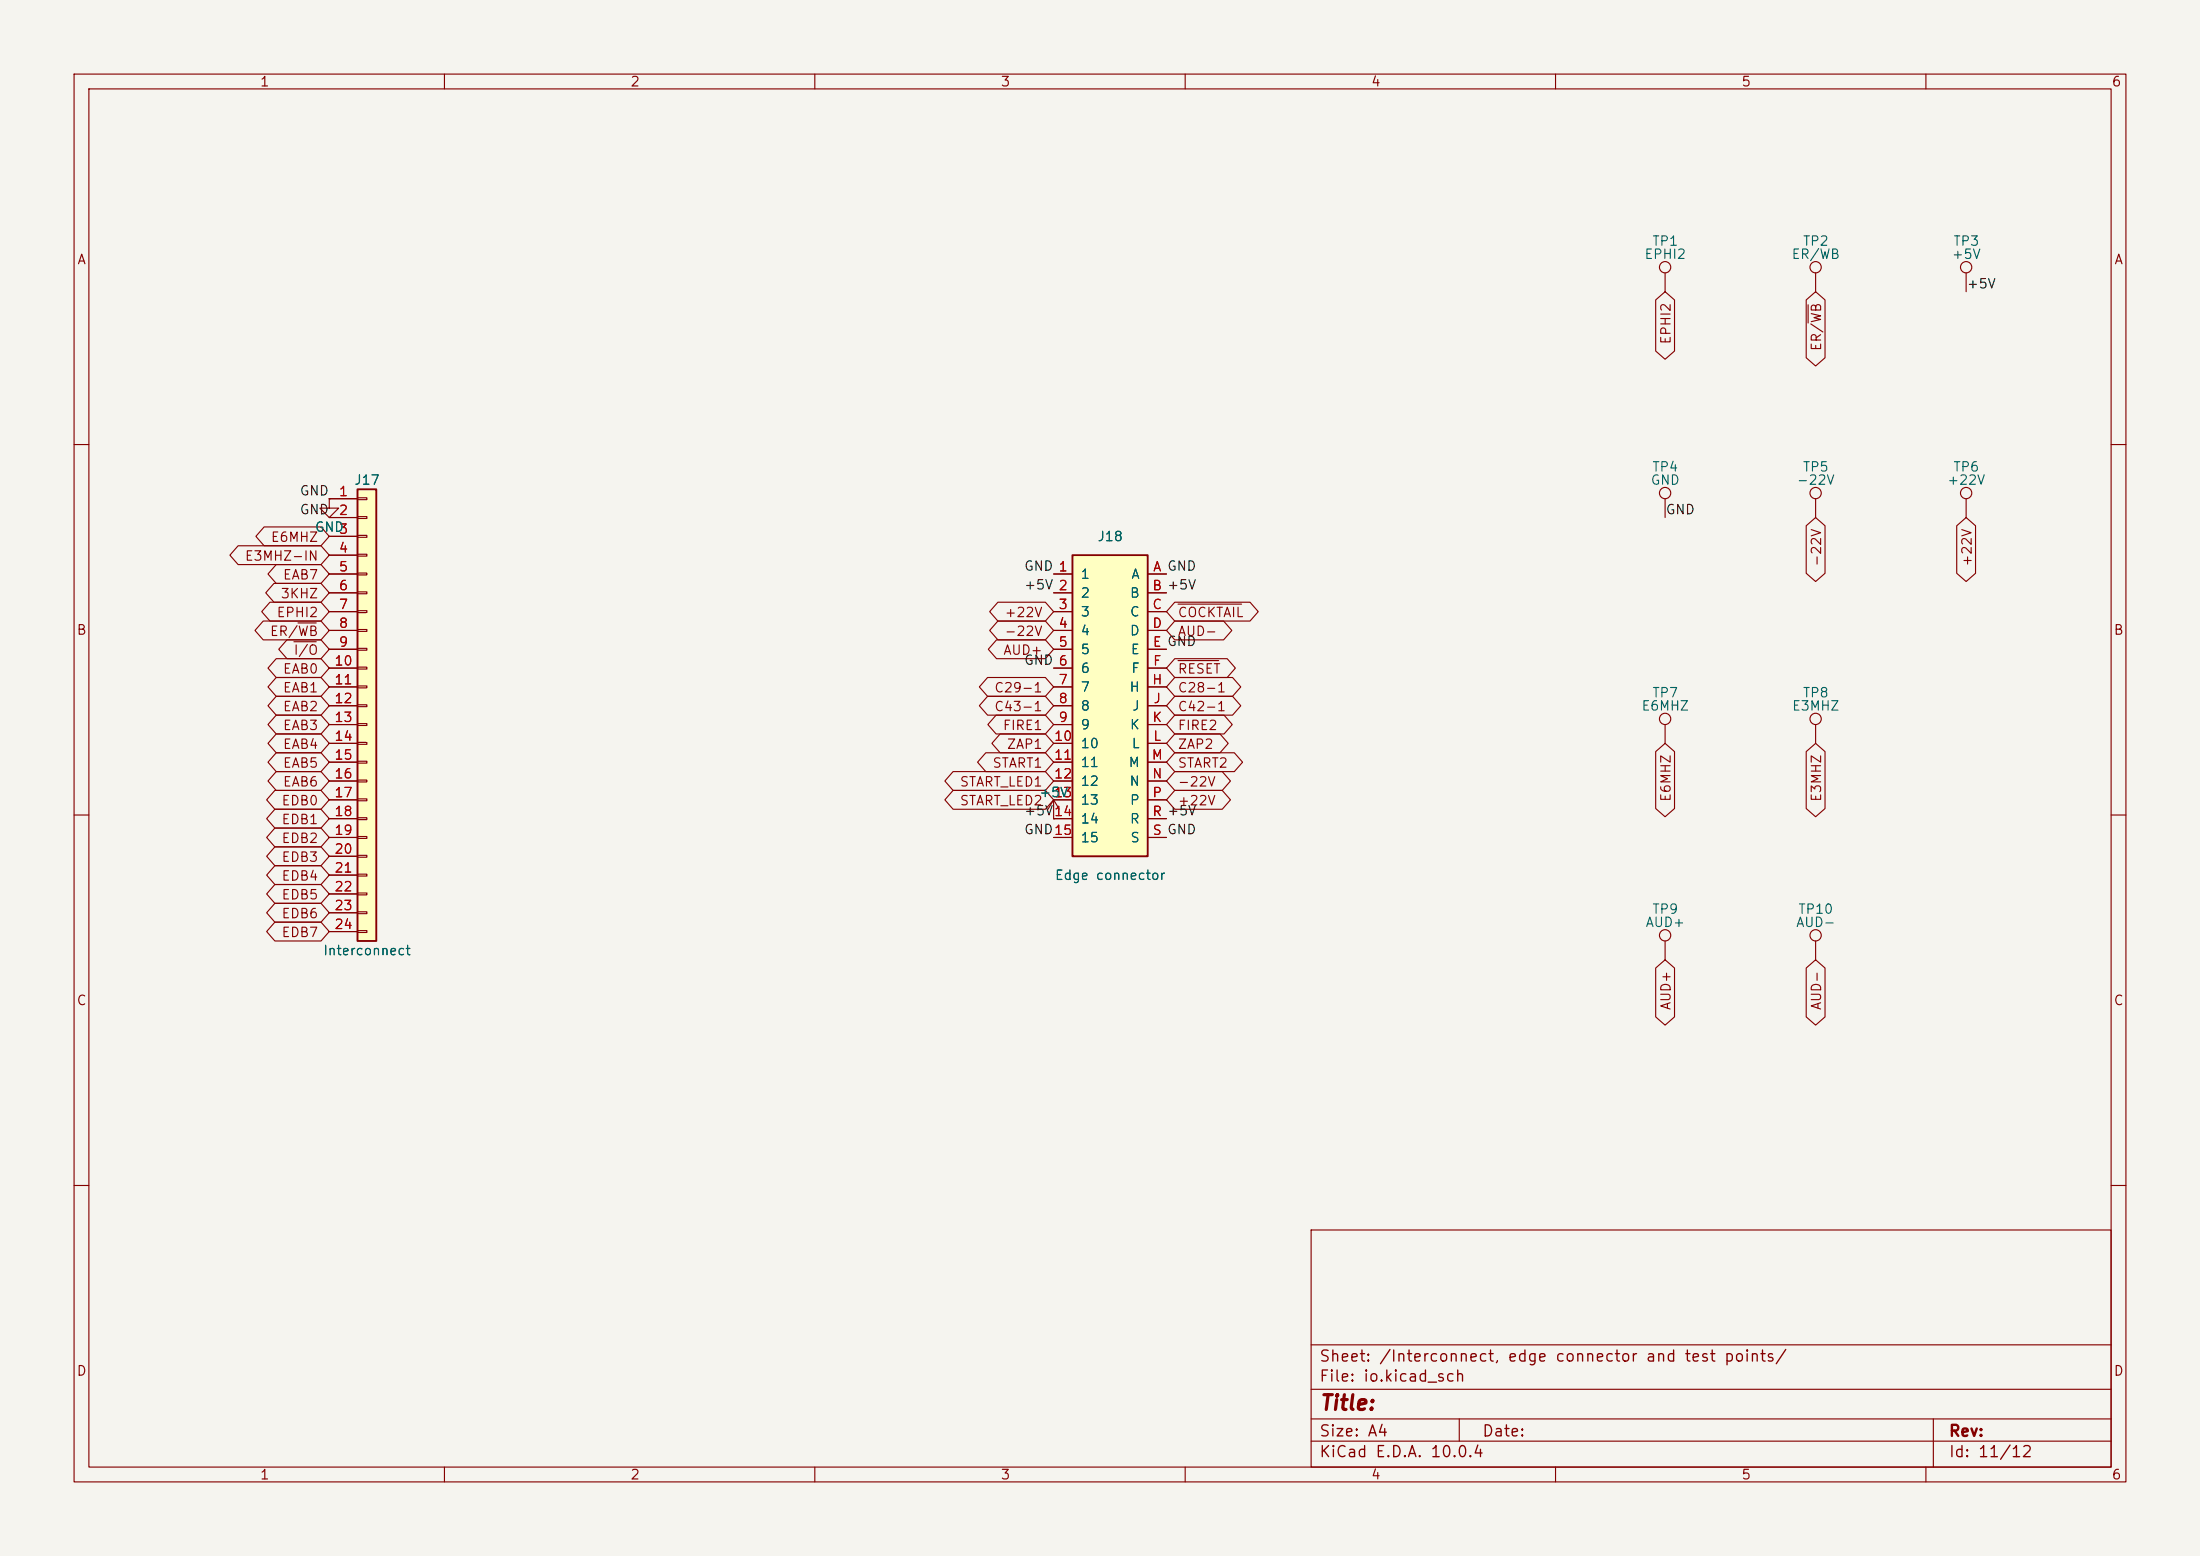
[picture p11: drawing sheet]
<svg xmlns="http://www.w3.org/2000/svg" width="297mm" height="210mm" viewBox="0 0 297 210" stroke-linecap="round" stroke-linejoin="round" font-family="sans-serif">
<path d="M0 0h297v210h-297z" fill="#f5f4ef" stroke="#f5f4ef" stroke-width=".14"/>
<g fill="none" stroke="#840000" stroke-width=".15">
<path d="M10 10h277v190h-277zM12 12h273v186h-273zM60 10v2M110 10v2M160 10v2M210 10v2M260 10v2M10 60h2M285 60h2M10 110h2M285 110h2M10 160h2"/>
<path d="M177 166h108v32h-108zM285 160h2M60 198v2M110 198v2M160 198v2M177 194.5h108M177 191.5h108M177 187.5h108M177 181.5h108M197 191.5v3M210 198v2M260 198v2"/>
<path d="M261 191.5v6.5"/>
</g>
<path d="M144.8 74.9h10.1v40.7h-10.1z" fill="#ffffc2"/>
<path d="M144.8 74.9h10.1v40.7h-10.1z" fill="none" stroke="#840000" stroke-width=".25"/>
<g fill="none" stroke="#840000" stroke-width=".15">
<path d="M44.4 67.3v1.3h1.3l-1.3 1.3-1.2-1.3h1.2M44.4 67.3h.1M142.2 77.5h2.6M154.9 77.5h2.6M142.2 80h2.6M142.2 82.6h2.6M142.2 85.1h2.6M142.2 87.6h2.6M142.2 90.2h2.6M142.2 92.7h2.6M142.2 95.3h2.6M142.2 97.8h2.6"/>
<path d="M154.9 80h2.6M154.9 82.6h2.6M154.9 85.1h2.6M154.9 87.6h2.6M154.9 90.2h2.6M154.9 92.7h2.6M154.9 95.3h2.6M154.9 97.8h2.6M142.2 100.3h2.6M142.2 102.9h2.6M142.2 105.4h2.6M142.2 108h2.6"/>
<path d="M142.2 110.5h2.6M142.2 113h2.6M154.9 100.3h2.6M154.9 102.9h2.6M154.9 105.4h2.6M154.9 108h2.6M154.9 110.5h2.6M154.9 113h2.6"/>
</g>
<path d="M48.3 66h2.5v61h-2.5z" fill="#ffffc2"/>
<path d="M48.3 66h2.5v61h-2.5z" fill="none" stroke="#840000" stroke-width=".25"/>
<g fill="none" stroke="#840000" stroke-width=".15">
<path d="M224.8 36.8v2.6M245.1 36.8v2.6M265.4 36.8v2.6M223.5 40.5l1.3-1.1 1.3 1.1v6.9l-1.3 1.1-1.3-1.1zM243.8 40.5l1.3-1.1 1.3 1.1v7.8l-1.3 1.1-1.3-1.1zM244.1 41.1v2.5M32.1 73.7h11.2l1.1 1.2-1.1 1.3h-11.2l-1.1-1.3zM35.7 71.1h7.6l1.1 1.3-1.1 1.3h-7.6l-1.2-1.3zM37 78.7h6.3l1.1 1.3-1.1 1.3h-6.3l-1.1-1.3zM37.3 76.2h6l1.1 1.3-1.1 1.2h-6l-1.1-1.2zM44.4 67.3h.1M44.4 67.3h3.9"/>
<path d="M44.4 69.9h3.9M44.4 72.4h3.9M44.4 74.9h3.9M44.4 77.5h3.9M48.3 67.2h1.2v.2h-1.2zM48.3 69.7h1.2v.3h-1.2zM48.3 72.3h1.2v.2h-1.2zM48.3 74.8h1.2v.3h-1.2zM48.3 77.3h1.2v.3h-1.2zM48.3 79.9h1.2v.2h-1.2zM142.2 77.5h2.6M154.9 77.5h2.6"/>
<path d="M224.8 67.3v2.6M243.8 71l1.3-1.1 1.3 1.1v6.4l-1.3 1.1-1.3-1.1zM245.1 67.3v2.6M264.2 71l1.2-1.1 1.3 1.1v6.4l-1.3 1.1-1.2-1.1zM265.4 67.3v2.6M35.5 83.8h7.8l1.1 1.3-1.1 1.3h-7.8l-1.1-1.3zM36.4 81.3h6.9l1.1 1.3-1.1 1.2h-6.9l-1.1-1.2zM37.3 88.9h6l1.1 1.3-1.1 1.2h-6l-1.1-1.2zM37.3 91.4h6l1.1 1.3-1.1 1.3h-6l-1.1-1.3zM37.3 94h6l1.1 1.3-1.1 1.2h-6l-1.1-1.2zM37.3 96.5h6l1.1 1.3-1.1 1.3h-6l-1.1-1.3zM37.3 99.1h6l1.1 1.2-1.1 1.3h-6l-1.1-1.3z"/>
<path d="M38.7 86.4h4.6l1.1 1.2-1.1 1.3h-4.6l-1.1-1.3zM39.7 86.6h3M40.2 84.1h2.5M44.4 80h3.9M44.4 82.6h3.9M44.4 85.1h3.9M44.4 87.6h3.9M44.4 90.2h3.9M44.4 92.7h3.9M44.4 95.3h3.9M44.4 97.8h3.9M48.3 82.4h1.2v.3h-1.2z"/>
<path d="M48.3 85h1.2v.2h-1.2zM48.3 87.5h1.2v.3h-1.2zM48.3 90h1.2v.3h-1.2zM48.3 92.6h1.2v.2h-1.2zM48.3 95.1h1.2v.3h-1.2zM48.3 97.7h1.2v.2h-1.2zM133.3 91.4h7.8l1.1 1.3-1.1 1.3h-7.8l-1.1-1.3zM133.3 94h7.8l1.1 1.3-1.1 1.2h-7.8l-1.1-1.2zM134.5 96.5h6.6l1.1 1.3-1.1 1.3h-6.6l-1.1-1.3zM134.5 86.4h6.6l1.1 1.2-1.1 1.3h-6.6l-1.1-1.3zM134.7 81.3h6.4l1.1 1.3-1.1 1.2h-6.4l-1.1-1.2zM134.7 83.8h6.4l1.1 1.3-1.1 1.3h-6.4l-1.1-1.3z"/>
<path d="M135 99.1h6.1l1.1 1.2-1.1 1.3h-6.1l-1.1-1.3zM142.2 80h2.6M142.2 82.6h2.6M142.2 85.1h2.6M142.2 87.6h2.6M142.2 90.2h2.6M142.2 92.7h2.6M142.2 95.3h2.6M142.2 97.8h2.6M154.9 80h2.6M154.9 82.6h2.6M154.9 85.1h2.6"/>
<path d="M154.9 87.6h2.6M154.9 90.2h2.6M154.9 92.7h2.6M154.9 95.3h2.6M154.9 97.8h2.6M158.6 83.8h6.6l1.1 1.3-1.1 1.3h-6.6l-1.1-1.3zM158.6 88.9h7.1l1.1 1.3-1.1 1.2h-7.1l-1.1-1.2zM158.6 96.5h6.6l1.2 1.3-1.2 1.3h-6.6l-1.1-1.3zM158.6 91.4h7.8l1.1 1.3-1.1 1.3h-7.8l-1.1-1.3zM158.6 94h7.8l1.1 1.3-1.1 1.2h-7.8l-1.1-1.2zM158.6 99.1h6.1l1.1 1.2-1.1 1.3h-6.1l-1.1-1.3zM158.6 81.3h10.2l1.1 1.3-1.1 1.2h-10.2l-1.1-1.2z"/>
<path d="M159 89.2h5.5M159 81.5h8.6M224.8 97.8v2.5M245.1 97.8v2.5M37.1 109.2h6.2l1.1 1.3-1.1 1.3h-6.2l-1.1-1.3zM37.1 106.7h6.2l1.1 1.3-1.1 1.2h-6.2l-1.1-1.2zM37.1 119.4h6.2l1.1 1.3-1.1 1.2h-6.2l-1.1-1.2zM37.1 116.8h6.2l1.1 1.3-1.1 1.3h-6.2l-1.1-1.3zM37.1 114.3h6.2l1.1 1.3-1.1 1.2h-6.2l-1.1-1.2zM37.1 111.8h6.2l1.1 1.2-1.1 1.3h-6.2l-1.1-1.3zM37.3 101.6h6l1.1 1.3-1.1 1.2h-6l-1.1-1.2zM37.3 104.1h6l1.1 1.3-1.1 1.3h-6l-1.1-1.3z"/>
<path d="M44.4 100.3h3.9M44.4 102.9h3.9M44.4 105.4h3.9M44.4 108h3.9M44.4 110.5h3.9M44.4 113h3.9M44.4 115.6h3.9M44.4 118.1h3.9M48.3 100.2h1.2v.3h-1.2zM48.3 102.7h1.2v.3h-1.2zM48.3 105.3h1.2v.2h-1.2zM48.3 107.8h1.2v.3h-1.2z"/>
<path d="M48.3 110.4h1.2v.2h-1.2zM48.3 112.9h1.2v.3h-1.2zM48.3 115.4h1.2v.3h-1.2zM48.3 118h1.2v.2h-1.2zM128.7 104.1h12.4l1.1 1.3-1.1 1.3h-12.4l-1.1-1.3zM128.7 106.7h12.4l1.1 1.3-1.1 1.2h-12.4l-1.1-1.2zM133.1 101.6h8l1.1 1.3-1.1 1.2h-8l-1.1-1.2zM142.2 110.5h.1M142.2 100.3h2.6M142.2 102.9h2.6M142.2 105.4h2.6M142.2 108h2.6"/>
<path d="M142.2 110.5h2.6M142.2 113h2.6M142.2 108l-.7 1.2M142.2 108l.8 1.2M142.2 108v2.5M154.9 100.3h2.6M154.9 102.9h2.6M154.9 105.4h2.6M154.9 108h2.6M154.9 110.5h2.6M154.9 113h2.6M158.6 104.1h6.4l1.1 1.3-1.1 1.3h-6.4l-1.1-1.3z"/>
<path d="M158.6 106.7h6.4l1.1 1.3-1.1 1.2h-6.4l-1.1-1.2zM158.6 101.6h8l1.1 1.3-1.1 1.2h-8l-1.1-1.2zM223.5 101.4l1.3-1.1 1.3 1.1v7.7l-1.3 1.1-1.3-1.1zM243.8 101.4l1.3-1.1 1.3 1.1v7.7l-1.3 1.1-1.3-1.1zM37.1 124.5h6.2l1.1 1.2-1.1 1.3h-6.2l-1.1-1.3zM37.1 121.9h6.2l1.1 1.3-1.1 1.3h-6.2l-1.1-1.3zM44.4 120.7h3.9M44.4 123.2h3.9M44.4 125.7h3.9M48.3 120.5h1.2v.3h-1.2zM48.3 123.1h1.2v.2h-1.2zM48.3 125.6h1.2v.3h-1.2z"/>
<path d="M223.5 130.7l1.3-1.2 1.3 1.2v6.5l-1.3 1.2-1.3-1.2zM224.8 127v2.5M243.8 130.7l1.3-1.2 1.3 1.2v6.5l-1.3 1.2-1.3-1.2zM245.1 127v2.5"/>
<circle cx="224.8" cy="36.1" r=".76"/>
<circle cx="245.1" cy="36.1" r=".76"/>
<circle cx="265.4" cy="36.1" r=".76"/>
<circle cx="224.8" cy="66.5" r=".76"/>
<circle cx="245.1" cy="66.5" r=".76"/>
<circle cx="265.4" cy="66.5" r=".76"/>
<circle cx="224.8" cy="97" r=".76"/>
<circle cx="245.1" cy="97" r=".76"/>
<circle cx="224.8" cy="126.2" r=".76"/>
<circle cx="245.1" cy="126.2" r=".76"/>
</g>
<text font-size="2" fill="#840000" x="178" y="190.8">Title:</text>
<g font-size="1.5" fill="#840000">
<text x="178" y="184.2">Sheet: /Interconnect, edge connector and test points/</text>
<text x="178" y="186.9">File: io.kicad_sch</text>
<text x="178" y="197.1">KiCad E.D.A. 10.0.4</text>
<text x="178" y="194.3">Size: A4</text>
<text x="200" y="194.3">Date:</text>
<text x="263" y="194.3">Rev:</text>
<text x="263" y="197.1">Id: 11/12</text>
</g>
<g font-size="1.3" fill="#840000">
<text x="35" y="12">1</text>
<text x="85" y="12">2</text>
<text x="135" y="12">3</text>
<text x="185" y="12">4</text>
<text x="235" y="12">5</text>
<text x="285" y="12">6</text>
<text x="10.3" y="36">A</text>
<text x="285.3" y="36">A</text>
<text x="225.9" y="46.6" transform="rotate(-90 225.9 46.6)">EPHI2</text>
<text x="246.2" y="47.5" transform="rotate(-90 246.2 47.5)">ER/WB</text>
<text x="33" y="76">E3MHZ-IN</text>
<text x="36.5" y="73.5">E6MHZ</text>
<text x="246.2" y="76.6" transform="rotate(-90 246.2 76.6)">-22V</text>
<text x="266.5" y="76.6" transform="rotate(-90 266.5 76.6)">+22V</text>
<text x="37.3" y="83.6">EPHI2</text>
<text x="37.8" y="81.1">3KHZ</text>
<text x="38.1" y="78.5">EAB7</text>
<text x="135.5" y="83.6">+22V</text>
<text x="158.9" y="83.6">COCKTAIL</text>
<text x="10.3" y="86">B</text>
<text x="36.3" y="86.2">ER/WB</text>
<text x="39.6" y="88.7">I/O</text>
<text x="135.3" y="88.7">AUD+</text>
<text x="135.5" y="86.2">-22V</text>
<text x="158.9" y="86.2">AUD-</text>
<text x="285.3" y="86">B</text>
<text x="38.1" y="91.2">EAB0</text>
<text x="38.1" y="93.8">EAB1</text>
<text x="134.1" y="93.8">C29-1</text>
<text x="158.9" y="91.2">RESET</text>
<text x="158.9" y="93.8">C28-1</text>
<text x="38.1" y="96.3">EAB2</text>
<text x="38.1" y="98.9">EAB3</text>
<text x="38.1" y="101.4">EAB4</text>
<text x="134.1" y="96.3">C43-1</text>
<text x="135.3" y="98.9">FIRE1</text>
<text x="135.8" y="101.4">ZAP1</text>
<text x="158.9" y="98.9">FIRE2</text>
<text x="158.9" y="96.3">C42-1</text>
<text x="158.9" y="101.4">ZAP2</text>
<text x="38.1" y="103.9">EAB5</text>
<text x="38.1" y="106.5">EAB6</text>
<text x="129.5" y="106.5">START_LED1</text>
<text x="133.9" y="103.9">START1</text>
<text x="158.9" y="106.5">-22V</text>
<text x="158.9" y="103.9">START2</text>
<text x="37.9" y="111.6">EDB1</text>
<text x="37.9" y="109">EDB0</text>
<text x="129.5" y="109">START_LED2</text>
<text x="158.9" y="109">+22V</text>
<text x="225.9" y="108.3" transform="rotate(-90 225.9 108.3)">E6MHZ</text>
<text x="246.2" y="108.3" transform="rotate(-90 246.2 108.3)">E3MHZ</text>
<text x="37.9" y="119.2">EDB4</text>
<text x="37.9" y="116.6">EDB3</text>
<text x="37.9" y="114.1">EDB2</text>
<text x="37.9" y="124.3">EDB6</text>
<text x="37.9" y="121.7">EDB5</text>
<text x="37.9" y="126.8">EDB7</text>
<text x="10.3" y="136">C</text>
<text x="225.9" y="136.4" transform="rotate(-90 225.9 136.4)">AUD+</text>
<text x="246.2" y="136.4" transform="rotate(-90 246.2 136.4)">AUD-</text>
<text x="285.3" y="136">C</text>
<text x="10.3" y="186">D</text>
<text x="285.3" y="186">D</text>
<text x="35" y="200">1</text>
<text x="85" y="200">2</text>
<text x="135" y="200">3</text>
<text x="185" y="200">4</text>
<text x="235" y="200">5</text>
<text x="285" y="200">6</text>
</g>
<g font-size="1.3" fill="#006464">
<text x="221.9" y="35.3">EPHI2</text>
<text x="223" y="33.5">TP1</text>
<text x="241.8" y="35.3">ER/WB</text>
<text x="243.3" y="33.5">TP2</text>
<text x="263.4" y="35.3">+5V</text>
<text x="263.6" y="33.5">TP3</text>
<text x="47.7" y="65.7">J17</text>
<text x="222.8" y="65.7">GND</text>
<text x="223" y="64">TP4</text>
<text x="242.5" y="65.7">-22V</text>
<text x="243.3" y="64">TP5</text>
<text x="262.8" y="65.7">+22V</text>
<text x="263.6" y="64">TP6</text>
<text x="42.4" y="72.1">GND</text>
<text x="148.1" y="73.4">J18</text>
<text x="145.8" y="78.4">1</text>
<text x="145.8" y="81">2</text>
<text x="145.8" y="83.5">3</text>
<text x="152.5" y="81">B</text>
<text x="152.5" y="83.5">C</text>
<text x="152.6" y="78.4">A</text>
<text x="145.8" y="86.1">4</text>
<text x="145.8" y="88.6">5</text>
<text x="152.5" y="86.1">D</text>
<text x="152.6" y="88.6">E</text>
<text x="145.8" y="91.1">6</text>
<text x="145.8" y="93.7">7</text>
<text x="152.4" y="93.7">H</text>
<text x="152.6" y="91.1">F</text>
<text x="223" y="94.4">TP7</text>
<text x="243.3" y="94.4">TP8</text>
<text x="145.8" y="96.2">8</text>
<text x="145.8" y="98.8">9</text>
<text x="145.8" y="101.3">10</text>
<text x="152.5" y="98.8">K</text>
<text x="152.7" y="101.3">L</text>
<text x="152.8" y="96.2">J</text>
<text x="221.5" y="96.2">E6MHZ</text>
<text x="241.8" y="96.2">E3MHZ</text>
<text x="140.2" y="107.9">+5V</text>
<text x="145.8" y="103.8">11</text>
<text x="145.8" y="106.4">12</text>
<text x="152.3" y="103.8">M</text>
<text x="152.4" y="106.4">N</text>
<text x="145.8" y="108.9">13</text>
<text x="145.8" y="111.5">14</text>
<text x="152.5" y="108.9">P</text>
<text x="152.5" y="111.5">R</text>
<text x="142.3" y="119.1">Edge connector</text>
<text x="145.8" y="114">15</text>
<text x="152.5" y="114">S</text>
<text x="222.1" y="125.4">AUD+</text>
<text x="223" y="123.7">TP9</text>
<text x="242.4" y="125.4">AUD-</text>
<text x="242.7" y="123.7">TP10</text>
<text x="43.5" y="129.2">Interconnect</text>
</g>
<g font-size="1.3" fill="#0f0f0f">
<text x="265.4" y="39.2">+5V</text>
<text x="40.4" y="69.7">GND</text>
<text x="40.4" y="67.2">GND</text>
<text x="224.8" y="69.7">GND</text>
<text x="138.2" y="77.3">GND 1</text>
<text x="138.2" y="79.9">+5V 2</text>
<text x="138.2" y="90">GND 6</text>
<text x="138.2" y="112.9">GND15</text>
<text x="138.2" y="110.4">+5V14</text>
</g>
<g font-size="1.3" fill="#a90000">
<text x="45.6" y="67.3">1</text>
<text x="45.6" y="69.8">2</text>
<text x="45.6" y="72.4">3</text>
<text x="45.6" y="74.9">4</text>
<text x="45.6" y="77.4">5</text>
<text x="142.8" y="77.4">1</text>
<text x="155.6" y="77.4">A GND</text>
<text x="155.6" y="77.4">A</text>
<text x="45.6" y="80">6</text>
<text x="45.6" y="82.5">7</text>
<text x="142.8" y="82.5">3</text>
<text x="142.8" y="80">2</text>
<text x="155.5" y="80">B +5V</text>
<text x="155.5" y="82.5">C</text>
<text x="155.5" y="80">B</text>
<text x="45.6" y="85.1">8</text>
<text x="45.6" y="87.6">9</text>
<text x="142.8" y="85.1">4</text>
<text x="142.8" y="87.6">5</text>
<text x="155.5" y="85.1">D</text>
<text x="155.5" y="87.6">E GND</text>
<text x="155.5" y="87.6">E</text>
<text x="45" y="90.1">10</text>
<text x="45" y="92.7">11</text>
<text x="45" y="95.2">12</text>
<text x="142.8" y="92.7">7</text>
<text x="142.8" y="95.2">8</text>
<text x="142.8" y="90.1">6</text>
<text x="155.4" y="92.7">H</text>
<text x="155.6" y="90.1">F</text>
<text x="155.6" y="95.2">J</text>
<text x="45" y="97.8">13</text>
<text x="45" y="100.3">14</text>
<text x="142.2" y="100.3">10</text>
<text x="142.8" y="97.8">9</text>
<text x="155.5" y="97.8">K</text>
<text x="155.6" y="100.3">L</text>
<text x="45" y="102.8">15</text>
<text x="45" y="105.4">16</text>
<text x="45" y="107.9">17</text>
<text x="142.2" y="102.8">11</text>
<text x="142.2" y="105.4">12</text>
<text x="142.2" y="107.9">13</text>
<text x="155.4" y="102.8">M</text>
<text x="155.4" y="105.4">N</text>
<text x="155.5" y="107.9">P</text>
<text x="45" y="110.5">18</text>
<text x="45" y="113">19</text>
<text x="142.2" y="110.5">14</text>
<text x="142.2" y="113">15</text>
<text x="155.5" y="110.5">R +5V</text>
<text x="155.5" y="110.5">R</text>
<text x="155.5" y="113">S GND</text>
<text x="155.5" y="113">S</text>
<text x="45" y="115.5">20</text>
<text x="45" y="118.1">21</text>
<text x="45" y="120.6">22</text>
<text x="45" y="123.2">23</text>
<text x="45" y="125.7">24</text>
</g>
</svg>
